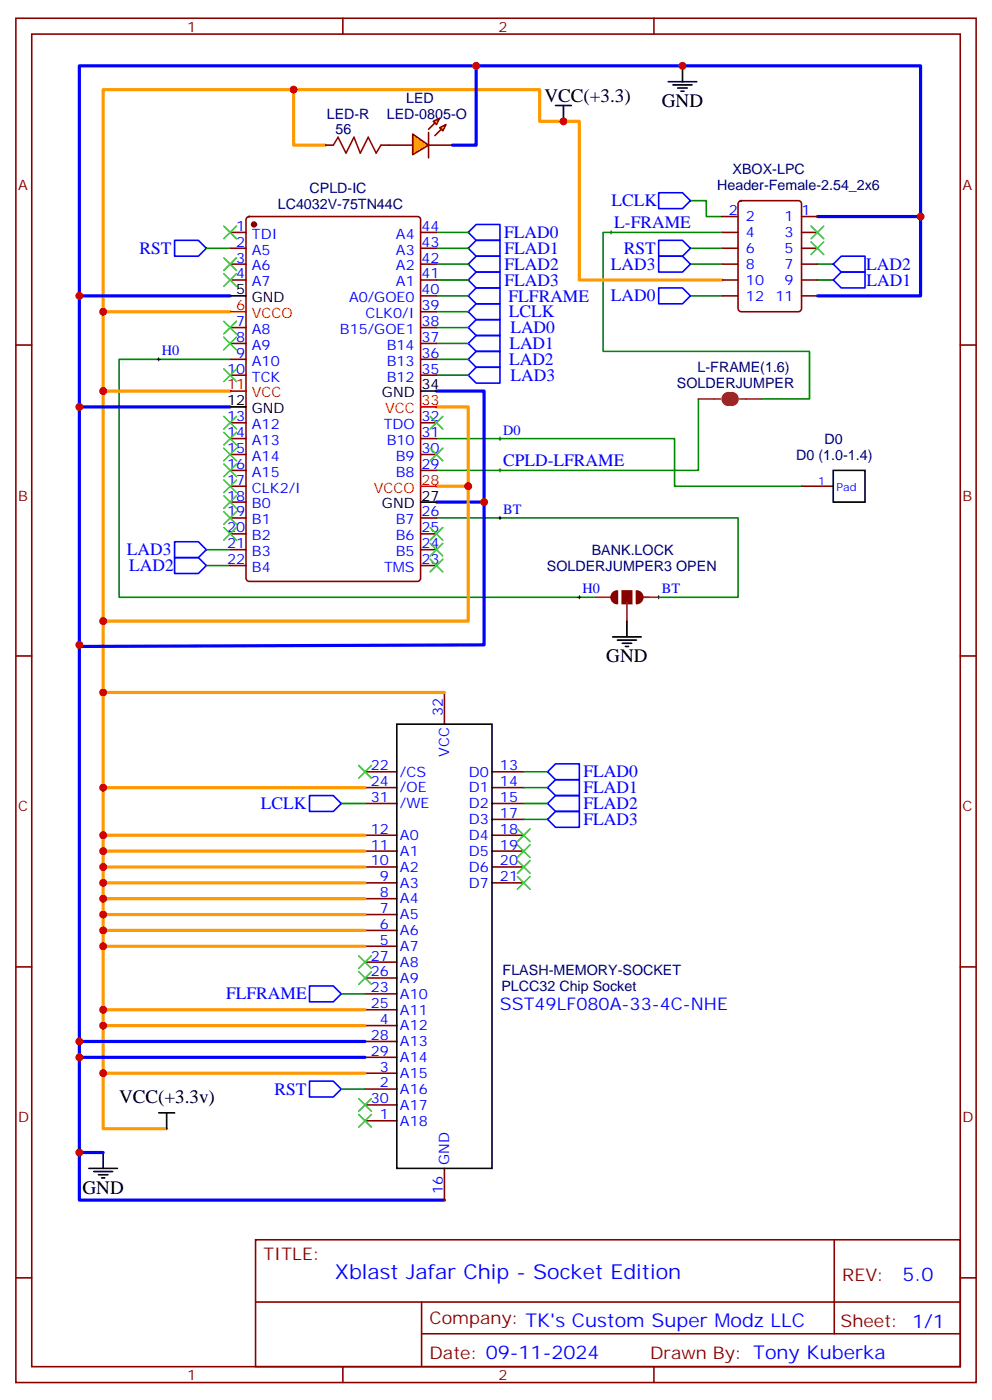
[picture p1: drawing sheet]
<svg xmlns="http://www.w3.org/2000/svg" width="220mm" height="311mm" viewBox="0 0 220 311" stroke-linecap="round" stroke-linejoin="round" font-family="sans-serif">
<g fill="none" stroke="#870000" stroke-width=".35">
<path d="M3.5 4.1h213.5v303.3h-213.5zM7.1 7.6h206.3v296.3h-206.3zM76.2 4.1v3.5M145.3 4.1v3.5M72.3 32.3h1.8M84.7 32.3h7M95.2 32.3h5.3M3.5 76.7h3.6M213.4 76.7h3.6M3.5 145.9h3.6M213.4 145.9h3.6M3.5 215h3.6"/>
<path d="M213.4 215h3.6M56.8 275.7h156.6v28.2h-156.6zM185.4 275.7v20.9M3.5 284.2h3.6M56.8 289.5h156.5M93.7 296.6h119.6M93.7 289.5v14.2M213.4 284.2h3.6M76.2 303.9v3.5M145.3 303.9v3.5"/>
</g>
<path d="M148.5 18.2h6.4M149.6 18.9h4.2M150.6 19.6h2.2M151.7 14.6v3.6M123.5 23.5h3.5M125.2 23.5v3.5M151.3 20.3h.7" fill="none" stroke="#000" stroke-width=".35"/>
<path d="M153.5 44.6h3.5v3.6h3.5M153.5 58.7h7M153.5 55.2h7M160.5 51.7h-26.4v26.4h45.8v10.6h-10.6M181.7 58.7h3.5M51.2 79.9h-24.7v52.9h105.8M153.5 65.8h7M181.7 62.3h3.5M97 97.5h52.9v10.6h28.3M155.2 88.7v15.9h-58.2M97 115.2h67v17.6h-17.6" fill="none" stroke="#008700" stroke-width=".35"/>
<g fill="none" stroke="#000" stroke-width=".22">
<path d="M135.5 51.7h.7M135.8 51.3v.7M34.9 79.9h.7M35.3 79.6v.7M110.8 97.5h.7M111.1 97.2v.7M110.8 115.2h.7M110.8 104.6h.7M111.1 104.2v.8M111.1 114.8v.7M128.4 132.8h.7M128.8 132.5v.7"/>
<path d="M146 132.8h.8M146.4 132.5v.7"/>
</g>
<path d="M146.4 57h5.3l1.8 1.7-1.8 1.8h-5.3zM146.4 53.4h5.3l1.8 1.8-1.8 1.8h-5.3zM146.4 42.9h5.3l1.8 1.7-1.8 1.8h-5.3zM187 57h5.3v3.5h-5.3l-1.8-1.8zM146.4 64h5.3l1.8 1.8-1.8 1.8h-5.3zM187 60.5h5.3v3.5h-5.3l-1.8-1.7z" fill="none" stroke="#00f" stroke-width=".35"/>
<path d="M181.7 48.2h22.9" fill="none" stroke="#00f" stroke-width=".71"/>
<path d="M65.3 19.9v12.4h7M160.5 62.3h-31.7v-35.3h-8.9v-7.1h-97v218.8" fill="none" stroke="#f90" stroke-width=".71"/>
<path d="M74.1 32.3l1-1.8 1.8 3.5 1.8-3.5 1.4 3.5 1.7-3.5 1.8 3.5 1.1-1.7" fill="none" stroke="#a10000" stroke-width=".35"/>
<g fill="#ffa600" stroke="#870000" stroke-width=".35">
<path d="M97.7 28.4l1.4-.7-.7 1.4z"/>
<path d="M96.3 27l1.4-.7-.7 1.4z"/>
</g>
<g fill="#870000" stroke="#870000" stroke-width=".35">
<path d="M96.7 30.2l1.4-1.4z"/>
<path d="M95.2 28.8l1.5-1.5z"/>
</g>
<path d="M95.2 29.5v5.6z" fill="#f00" stroke="#870000" stroke-width=".35"/>
<path d="M91.7 29.8l3.5 2.5-3.5 2.1z" fill="#ffa600" stroke="#870000" stroke-width=".35"/>
<path d="M105.8 14.6v17.7h-5.3M17.6 65.8h33.6M181.7 65.8h22.9v-51.2h-187v252.3h81.2M17.6 90.5h33.6M97 87h10.6v56.4l-90 .4v-.4M97 111.7h10.6M17.6 231.6h63.5M17.6 235.1h63.5M17.6 256.3h5.3" fill="none" stroke="#00f" stroke-width=".71"/>
<g fill="none" stroke="#f90" stroke-width=".71">
<path d="M22.9 69.3h28.3M22.9 87h28.3M97 90.5h7.1v47.6h-81.2M97 108.1h7.1M22.9 154h75.9M22.9 175.2h58.2M22.9 185.7h58.2M22.9 196.3h58.2M22.9 192.8h58.2M22.9 189.3h58.2M22.9 199.8h58.2M22.9 203.4h58.2"/>
<path d="M22.9 206.9h58.2M22.9 210.4h58.2M22.9 224.5h58.2M22.9 228.1h58.2M81.1 238.7h-58.2v12.3h14.1"/>
</g>
<g fill="none" stroke="#00f" stroke-width=".35">
<path d="M38.8 53.4h5.3l1.8 1.8-1.8 1.8h-5.3zM104.1 51.7l1.7-1.8h5.3v3.5h-5.3zM105.8 53.4h5.3v3.6h-5.3l-1.7-1.8zM105.8 57h5.3v3.5h-5.3l-1.7-1.8zM104.1 65.8l1.7-1.8h5.3v3.6h-5.3zM104.1 69.3l1.7-1.7h5.3v3.5h-5.3zM104.1 72.8l1.7-1.7h5.3v3.5h-5.3zM104.1 76.4l1.7-1.8h5.3v3.5h-5.3zM105.8 60.5h5.3v3.5h-5.3l-1.7-1.7zM105.8 78.1h5.3v3.6h-5.3l-1.7-1.8zM105.8 81.7h5.3v3.5h-5.3l-1.7-1.8zM38.8 124h5.3l1.8 1.8-1.8 1.7h-5.3z"/>
<path d="M38.8 120.5h5.3l1.8 1.7-1.8 1.8h-5.3zM68.8 176.9h5.3l1.7 1.8-1.7 1.7h-5.3zM123.5 169.9h5.3v3.5h-5.3l-1.8-1.8zM123.5 173.4h5.3v3.5h-5.3l-1.8-1.7zM123.5 176.9h5.3v3.5h-5.3l-1.8-1.7zM123.5 180.4h5.3v3.6h-5.3l-1.8-1.8zM68.8 219.3h5.3l1.7 1.7-1.7 1.8h-5.3zM68.8 240.4h5.3l1.7 1.8-1.7 1.7h-5.3z"/>
</g>
<g fill="none" stroke="#008700" stroke-width=".35">
<path d="M45.9 55.2h5.3M97 55.2h7.1M97 58.7h7.1M97 51.7h7.1M97 62.3h7.1M97 65.8h7.1M97 79.9h7.1M97 69.3h7.1M97 72.8h7.1M97 76.4h7.1M97 83.4h7.1M45.9 122.2h5.3"/>
<path d="M45.9 125.8h5.3M75.8 178.7h5.3M116.4 178.7h5.3M116.4 175.2h5.3M116.4 171.6h5.3M116.4 182.2h5.3M75.8 221h5.3M75.8 242.2h5.3"/>
</g>
<path d="M161.9 88a.71 .71 0 0 0-.7 .7 .71 .71 0 0 0 .7 .7M162.6 88a.71 .71 0 0 1 .7 .7 .71 .71 0 0 1-.7 .7" fill="none" stroke="#8c2424" stroke-width="1.8"/>
<path d="M155.2 88.7h5M164.4 88.7h4.9M132.3 132.8h3.5M139.3 133.9v4.2M142.9 132.8h3.5" fill="none" stroke="#8c2424" stroke-width=".35"/>
<g fill="#900" stroke="#900" stroke-width=".35">
<path d="M136.1 132l.7-.5 .4-.1v2.8a1.41 1.41 0 0 1-1.2-.7 1.41 1.41 0 0 1 .1-1.5z"/>
<path d="M141.5 131.4a1.41 1.41 0 0 1 1.4 1.4 1.41 1.41 0 0 1-1.4 1.4z"/>
<path d="M138.3 131.4h2.1v2.8h-2.1z"/>
</g>
<g fill="none" stroke="#870000" stroke-width=".35">
<path d="M51.2 51.7h3.5M51.2 55.2h3.5M51.2 58.7h3.5M54.9 48.4l.5-.2h37.4a.71 .71 0 0 1 .7 .7v79.7a.76 .76 0 0 1-.7 .7h-37.4a.76 .76 0 0 1-.7-.7v-79.7zM93.5 51.7h3.5M93.5 55.2h3.5M93.5 58.7h3.5M160.5 48.2h3.5M160.5 51.7h3.5M160.5 55.2h3.5M160.5 58.7h3.5M164.3 44.8l.4-.2h12.7a.71 .71 0 0 1 .8 .7v23.3a.76 .76 0 0 1-.8 .7h-12.7a.76 .76 0 0 1-.7-.7v-23.3z"/>
<path d="M178.2 48.2h3.5M178.2 51.7h3.5M178.2 55.2h3.5M178.2 58.7h3.5M51.2 62.3h3.5M51.2 72.8h3.5M51.2 76.4h3.5M51.2 79.9h3.5M93.5 62.3h3.5M93.5 65.8h3.5M93.5 72.8h3.5M93.5 76.4h3.5"/>
<path d="M93.5 79.9h3.5M93.5 69.3h3.5M160.5 62.3h3.5M160.5 65.8h3.5M178.2 62.3h3.5M178.2 65.8h3.5M51.2 83.4h3.5M51.2 94h3.5M51.2 97.5h3.5M93.5 83.4h3.5M93.5 94h3.5M93.5 97.5h3.5"/>
<path d="M51.2 108.1h3.5M51.2 101.1h3.5M51.2 104.6h3.5M51.2 111.7h3.5M51.2 115.2h3.5M51.2 118.7h3.5M93.5 101.1h3.5M93.5 104.6h3.5M93.5 115.2h3.5M93.5 118.7h3.5M178.2 108.1h7M51.2 122.2h3.5"/>
<path d="M51.2 125.8h3.5M93.5 122.2h3.5M93.5 125.8h3.5M98.8 154v7M81.1 171.6h7.1M81.1 175.2h7.1M81.1 178.7h7.1M109.4 171.6h7M109.4 175.2h7M109.4 178.7h7M81.1 199.8h7.1M81.1 196.3h7.1"/>
<path d="M81.1 192.8h7.1M81.1 189.3h7.1M81.1 185.7h7.1M109.4 196.3h7M109.4 192.8h7M109.4 189.3h7M109.4 185.7h7M109.4 182.2h7M81.1 210.4h7.1M81.1 206.9h7.1M81.1 203.4h7.1M81.1 217.5h7.1"/>
<path d="M81.1 214h7.1M81.1 238.7h7.1M81.1 228.1h7.1M81.1 221h7.1M81.1 224.5h7.1M81.1 231.6h7.1M81.1 235.1h7.1M81.1 249.2h7.1M81.1 242.2h7.1M81.1 245.7h7.1M98.8 259.8v7.1"/>
</g>
<g fill="none" stroke="#000" stroke-width=".35">
<path d="M51.2 65.8h3.5M51.2 90.5h3.5M93.5 87h3.5M93.5 111.7h3.5M185.2 104.6h7.1v7.1h-7.1zM139.3 138.1v3.5M136.2 141.6h6.3M137.2 142.3h4.3M138.3 143.1h2.1M139 143.8h.7M88.2 161h21.2v98.8h-21.2zM19.8 259.8h6.3"/>
<path d="M22.9 256.3v3.5M35.3 247.5h3.5M37 247.5v3.5M20.8 260.5h4.2M21.9 261.2h2.1M22.6 261.9h.7"/>
</g>
<circle cx="56.4" cy="49.9" r=".53" fill="#870000" stroke="#870000" stroke-width=".35"/>
<path d="M51.2 69.3h3.5M51.2 87h3.5M93.5 90.5h3.5M93.5 108.1h3.5" fill="none" stroke="#f00" stroke-width=".35"/>
<g fill="none" stroke="#3c3" stroke-width=".35">
<path d="M49.7 50.3l2.9 2.8M49.7 57.3l2.9 2.8M52.6 50.3l-2.9 2.8M52.6 57.3l-2.9 2.8M180.3 53.8l2.8 2.8M180.3 50.3l2.8 2.8M183.1 53.8l-2.8 2.8M183.1 50.3l-2.8 2.8M49.7 60.9l2.9 2.8M49.7 71.4l2.9 2.9M49.7 75l2.9 2.8M52.6 60.9l-2.9 2.8"/>
<path d="M52.6 71.4l-2.9 2.9M52.6 75l-2.9 2.8M49.7 82l2.9 2.8M49.7 92.6l2.9 2.8M49.7 96.1l2.9 2.9M49.7 99.7l2.9 2.8M52.6 82l-2.9 2.8M52.6 92.6l-2.9 2.8M52.6 96.1l-2.9 2.9M52.6 99.7l-2.9 2.8M95.6 99.7l2.8 2.8M95.6 92.6l2.8 2.8"/>
<path d="M98.4 99.7l-2.8 2.8M98.4 92.6l-2.8 2.8M49.7 103.2l2.9 2.8M49.7 106.7l2.9 2.8M49.7 110.2l2.9 2.9M49.7 113.8l2.9 2.8M49.7 117.3l2.9 2.8M52.6 103.2l-2.9 2.8M52.6 106.7l-2.9 2.8M52.6 110.2l-2.9 2.9M52.6 113.8l-2.9 2.8M52.6 117.3l-2.9 2.8"/>
<path d="M95.6 117.3l2.8 2.8M98.4 117.3l-2.8 2.8M95.6 124.4l2.8 2.8M95.6 120.8l2.8 2.8M98.4 124.4l-2.8 2.8M98.4 120.8l-2.8 2.8M79.7 170.2l2.8 2.8M82.5 170.2l-2.8 2.8M115 194.9l2.8 2.8M115 191.4l2.8 2.8M115 187.9l2.8 2.8M115 184.3l2.8 2.8"/>
<path d="M117.8 194.9l-2.8 2.8M117.8 191.4l-2.8 2.8M117.8 187.9l-2.8 2.8M117.8 184.3l-2.8 2.8M79.7 212.5l2.8 2.9M79.7 216.1l2.8 2.8M82.5 212.5l-2.8 2.9M82.5 216.1l-2.8 2.8M79.7 244.3l2.8 2.8M79.7 247.8l2.8 2.8M82.5 244.3l-2.8 2.8M82.5 247.8l-2.8 2.8"/>
</g>
<g fill="#c00">
<circle cx="125.2" cy="27" r=".88"/>
<circle cx="105.8" cy="14.6" r=".88"/>
<circle cx="22.9" cy="138.1" r=".88"/>
<circle cx="22.9" cy="87" r=".88"/>
<circle cx="22.9" cy="69.3" r=".88"/>
<circle cx="104.1" cy="108.1" r=".88"/>
<circle cx="107.6" cy="111.7" r=".88"/>
<circle cx="22.9" cy="185.7" r=".88"/>
<circle cx="22.9" cy="196.3" r=".88"/>
<circle cx="22.9" cy="192.8" r=".88"/>
<circle cx="22.9" cy="189.3" r=".88"/>
<circle cx="22.9" cy="175.2" r=".88"/>
<circle cx="204.6" cy="48.2" r=".88"/>
<circle cx="65.3" cy="19.9" r=".88"/>
<circle cx="151.7" cy="14.6" r=".88"/>
<circle cx="17.6" cy="235.1" r=".88"/>
<circle cx="17.6" cy="143.4" r=".88"/>
<circle cx="17.6" cy="90.5" r=".88"/>
<circle cx="17.6" cy="65.8" r=".88"/>
<circle cx="17.6" cy="256.3" r=".88"/>
<circle cx="22.9" cy="199.8" r=".88"/>
<circle cx="22.9" cy="203.4" r=".88"/>
<circle cx="22.9" cy="206.9" r=".88"/>
<circle cx="22.9" cy="210.4" r=".88"/>
<circle cx="22.9" cy="224.5" r=".88"/>
<circle cx="22.9" cy="228.1" r=".88"/>
<circle cx="22.9" cy="238.7" r=".88"/>
<circle cx="22.9" cy="154" r=".88"/>
<circle cx="17.6" cy="231.6" r=".88"/>
</g>
<text font-size="4.6" fill="#00f" x="74.4" y="284.5">Xblast Jafar Chip - Socket Edition</text>
<g font-size="4.2">
<text x="121" y="22.8">VCC(+3.3)</text>
<text x="147.1" y="23.8">GND</text>
<text x="134.8" y="147.3">GND</text>
<text x="26.5" y="245.4">VCC(+3.3v)</text>
<text x="18.3" y="265.5">GND</text>
</g>
<text font-size="4.2" fill="#00f" x="200.6" y="285">5.0</text>
<g font-size="3.9" fill="#00f">
<text x="135.9" y="45.9">LCLK</text>
<text x="112.1" y="52.9">FLAD0</text>
<text x="136.5" y="50.8">L-FRAME</text>
<text x="31" y="56.4">RST</text>
<text x="112.1" y="56.5">FLAD1</text>
<text x="112.1" y="60">FLAD2</text>
<text x="138.6" y="56.4">RST</text>
<text x="192.5" y="60">LAD2</text>
<text x="112.1" y="63.5">FLAD3</text>
<text x="135.8" y="60">LAD3</text>
<text x="192.6" y="63.5">LAD1</text>
<text x="113" y="67.1">FLFRAME</text>
<text x="113.1" y="70.6">LCLK</text>
<text x="135.8" y="67">LAD0</text>
<text x="113.2" y="77.6">LAD1</text>
<text x="113.4" y="74.1">LAD0</text>
<text x="113.2" y="81.2">LAD2</text>
<text x="113.5" y="84.7">LAD3</text>
<text x="111.8" y="103.7">CPLD-LFRAME</text>
<text x="28.2" y="123.5">LAD3</text>
<text x="28.7" y="127">LAD2</text>
<text x="129.7" y="172.9">FLAD0</text>
<text x="58" y="180">LCLK</text>
<text x="129.7" y="176.4">FLAD1</text>
<text x="129.7" y="179.9">FLAD2</text>
<text x="129.7" y="183.5">FLAD3</text>
<text x="50.3" y="222.2">FLFRAME</text>
<text x="111.1" y="224.5">SST49LF080A-33-4C-NHE</text>
<text x="61" y="243.4">RST</text>
</g>
<g font-size="3.9" fill="#800">
<text x="58.6" y="280.3">TITLE:</text>
<text x="187.2" y="285">REV:</text>
<text x="95.5" y="294.5">Company: TK's Custom Super Modz LLC</text>
<text x="186.8" y="295.1">Sheet: 1/1</text>
<text x="95.5" y="302.2">Date: 09-11-2024</text>
<text x="144.5" y="302.2">Drawn By: Tony Kuberka</text>
</g>
<g font-size="3.2" fill="#800">
<text x="41.6" y="7.1">1</text>
<text x="110.8" y="7.1">2</text>
<text x="4.1" y="42.2">A</text>
<text x="214" y="42.2">A</text>
<text x="4.1" y="111.3">B</text>
<text x="214" y="111.3">B</text>
<text x="4.1" y="180.4">C</text>
<text x="214" y="180.4">C</text>
<text x="4.1" y="249.6">D</text>
<text x="214" y="249.6">D</text>
<text x="41.6" y="306.9">1</text>
<text x="110.8" y="306.9">2</text>
</g>
<g font-size="3.2" fill="#000080">
<text x="90.3" y="22.8">LED</text>
<text x="72.6" y="26.4">LED-R</text>
<text x="74.5" y="29.9">56</text>
<text x="86" y="26.4">LED-0805-O</text>
<text x="162.8" y="38.7">XBOX-LPC</text>
<text x="61.7" y="46.4">LC4032V-75TN44C</text>
<text x="68.8" y="42.9">CPLD-IC</text>
<text x="159.4" y="42.2">Header-Female-2.54_2x6</text>
<text x="155.1" y="82.8">L-FRAME(1.6)</text>
<text x="150.5" y="86.3">SOLDERJUMPER</text>
<text x="183.3" y="98.7">D0</text>
<text x="177" y="102.2">D0 (1.0-1.4)</text>
<text x="131.5" y="123.4">BANK.LOCK</text>
<text x="121.5" y="126.9">SOLDERJUMPER3 OPEN</text>
<text x="111.4" y="220.4">PLCC32 Chip Socket</text>
<text x="111.7" y="216.9">FLASH-MEMORY-SOCKET</text>
</g>
<g font-size="3.2" fill="#00f">
<text x="162" y="47.8">2</text>
<text x="178.2" y="47.8">1</text>
<text x="52.5" y="51.3">1</text>
<text x="56" y="53.1">TDI</text>
<text x="88" y="53.1">A4</text>
<text x="93.7" y="51.3">44</text>
<text x="165.8" y="49.2">2</text>
<text x="165.8" y="52.7">4</text>
<text x="174.4" y="49.2">1</text>
<text x="174.4" y="52.7">3</text>
<text x="52.5" y="54.9">2</text>
<text x="52.5" y="58.4">3</text>
<text x="56" y="56.6">A5</text>
<text x="88" y="56.6">A3</text>
<text x="93.7" y="58.4">42</text>
<text x="93.7" y="54.9">43</text>
<text x="165.8" y="56.3">6</text>
<text x="165.8" y="59.8">8</text>
<text x="174.4" y="56.3">5</text>
<text x="174.4" y="59.8">7</text>
<text x="52.5" y="61.9">4</text>
<text x="56" y="60.1">A6</text>
<text x="56" y="63.7">A7</text>
<text x="88" y="63.7">A1</text>
<text x="88" y="60.1">A2</text>
<text x="93.7" y="65.4">40</text>
<text x="93.7" y="61.9">41</text>
<text x="165.8" y="63.3">10</text>
<text x="174.4" y="63.3">9</text>
<text x="77.6" y="67.2">A0/GOE0</text>
<text x="81.2" y="70.7">CLK0/I</text>
<text x="93.7" y="69">39</text>
<text x="165.8" y="66.9">12</text>
<text x="172.4" y="66.9">11</text>
<text x="52.5" y="72.5">7</text>
<text x="52.5" y="76">8</text>
<text x="56" y="74.3">A8</text>
<text x="56" y="77.8">A9</text>
<text x="75.6" y="74.3">B15/GOE1</text>
<text x="86" y="77.8">B14</text>
<text x="93.7" y="76">37</text>
<text x="93.7" y="72.5">38</text>
<text x="36" y="79">H0</text>
<text x="50.5" y="83.1">10</text>
<text x="52.5" y="79.6">9</text>
<text x="56" y="81.3">A10</text>
<text x="86" y="81.3">B13</text>
<text x="93.7" y="83.1">35</text>
<text x="93.7" y="79.6">36</text>
<text x="56" y="84.8">TCK</text>
<text x="86" y="84.8">B12</text>
<text x="50.5" y="93.7">13</text>
<text x="56" y="95.4">A12</text>
<text x="85.3" y="95.4">TDO</text>
<text x="93.7" y="93.7">32</text>
<text x="50.5" y="97.2">14</text>
<text x="50.5" y="100.7">15</text>
<text x="56" y="99">A13</text>
<text x="86" y="99">B10</text>
<text x="93.7" y="100.7">30</text>
<text x="93.7" y="97.2">31</text>
<text x="111.8" y="96.7">D0</text>
<text x="50.5" y="104.2">16</text>
<text x="50.5" y="107.8">17</text>
<text x="56" y="102.5">A14</text>
<text x="56" y="106">A15</text>
<text x="88" y="106">B8</text>
<text x="88" y="102.5">B9</text>
<text x="93.7" y="104.2">29</text>
<text x="50.5" y="111.3">18</text>
<text x="56" y="109.5">CLK2/I</text>
<text x="56" y="113.1">B0</text>
<text x="50.5" y="114.8">19</text>
<text x="50.5" y="118.4">20</text>
<text x="56" y="116.6">B1</text>
<text x="88" y="116.6">B7</text>
<text x="93.7" y="118.4">25</text>
<text x="93.7" y="114.8">26</text>
<text x="111.8" y="114.3">BT</text>
<text x="50.5" y="121.9">21</text>
<text x="50.5" y="125.4">22</text>
<text x="56" y="120.1">B2</text>
<text x="56" y="123.6">B3</text>
<text x="88" y="123.6">B5</text>
<text x="88" y="120.1">B6</text>
<text x="93.7" y="125.4">23</text>
<text x="93.7" y="121.9">24</text>
<text x="56" y="127.2">B4</text>
<text x="85.4" y="127.2">TMS</text>
<text x="129.5" y="131.9">H0</text>
<text x="147.1" y="131.9">BT</text>
<text x="98.4" y="159.3" transform="rotate(-90 98.4 159.3)">32</text>
<text x="82.4" y="171.3">22</text>
<text x="88.9" y="172.7">/CS</text>
<text x="99.8" y="168.3" transform="rotate(-90 99.8 168.3)">VCC</text>
<text x="104.2" y="172.7">D0</text>
<text x="111.1" y="171.3">13</text>
<text x="82.4" y="174.8">24</text>
<text x="82.4" y="178.3">31</text>
<text x="88.9" y="176.2">/OE</text>
<text x="88.9" y="179.7">/WE</text>
<text x="104.2" y="176.2">D1</text>
<text x="104.2" y="179.7">D2</text>
<text x="111.1" y="174.8">14</text>
<text x="111.1" y="178.3">15</text>
<text x="82.4" y="185.4">12</text>
<text x="104.2" y="183.3">D3</text>
<text x="111.1" y="181.9">17</text>
<text x="111.1" y="185.4">18</text>
<text x="82.4" y="188.9">11</text>
<text x="88.9" y="190.3">A1</text>
<text x="88.9" y="186.8">A0</text>
<text x="104.2" y="186.8">D4</text>
<text x="104.2" y="190.3">D5</text>
<text x="111.1" y="188.9">19</text>
<text x="82.4" y="192.4">10</text>
<text x="84.4" y="196">9</text>
<text x="88.9" y="197.4">A3</text>
<text x="88.9" y="193.9">A2</text>
<text x="104.2" y="193.9">D6</text>
<text x="104.2" y="197.4">D7</text>
<text x="111.1" y="192.4">20</text>
<text x="111.1" y="196">21</text>
<text x="84.4" y="203">7</text>
<text x="84.4" y="199.5">8</text>
<text x="88.9" y="200.9">A4</text>
<text x="84.4" y="206.6">6</text>
<text x="88.9" y="208">A6</text>
<text x="88.9" y="204.4">A5</text>
<text x="82.4" y="213.6">27</text>
<text x="84.4" y="210.1">5</text>
<text x="88.9" y="211.5">A7</text>
<text x="88.9" y="215">A8</text>
<text x="82.4" y="220.7">23</text>
<text x="82.4" y="217.1">26</text>
<text x="88.9" y="218.5">A9</text>
<text x="82.4" y="224.2">25</text>
<text x="84.4" y="227.7">4</text>
<text x="88.9" y="222.1">A10</text>
<text x="88.9" y="225.6">A11</text>
<text x="82.4" y="231.2">28</text>
<text x="88.9" y="229.1">A12</text>
<text x="88.9" y="232.7">A13</text>
<text x="82.4" y="234.8">29</text>
<text x="84.4" y="238.3">3</text>
<text x="88.9" y="239.7">A15</text>
<text x="88.9" y="236.2">A14</text>
<text x="82.4" y="245.4">30</text>
<text x="84.4" y="241.8">2</text>
<text x="88.9" y="243.2">A16</text>
<text x="84.4" y="248.9">1</text>
<text x="88.9" y="250.3">A18</text>
<text x="88.9" y="246.8">A17</text>
<text x="99.8" y="259.1" transform="rotate(-90 99.8 259.1)">GND</text>
<text x="98.4" y="265.6" transform="rotate(-90 98.4 265.6)">16</text>
</g>
<g font-size="3.2">
<text x="52.5" y="65.4">5</text>
<text x="56" y="67.2">GND</text>
<text x="84.9" y="88.4">GND</text>
<text x="93.7" y="86.6">34</text>
<text x="50.5" y="90.1">12</text>
<text x="56" y="91.9">GND</text>
<text x="84.9" y="113.1">GND</text>
<text x="93.7" y="111.3">27</text>
</g>
<g font-size="3.2" fill="#f00">
<text x="52.5" y="69">6</text>
<text x="56" y="70.7">VCCO</text>
<text x="50.5" y="86.6">11</text>
<text x="56" y="88.4">VCC</text>
<text x="85.6" y="91.9">VCC</text>
<text x="93.7" y="90.1">33</text>
<text x="93.7" y="107.8">28</text>
<text x="83.1" y="109.5">VCCO</text>
</g>
<g font-size="2.5" fill="#00f">
<text x="181.9" y="107.8">1</text>
<text x="185.9" y="109.2">Pad</text>
</g>
</svg>
